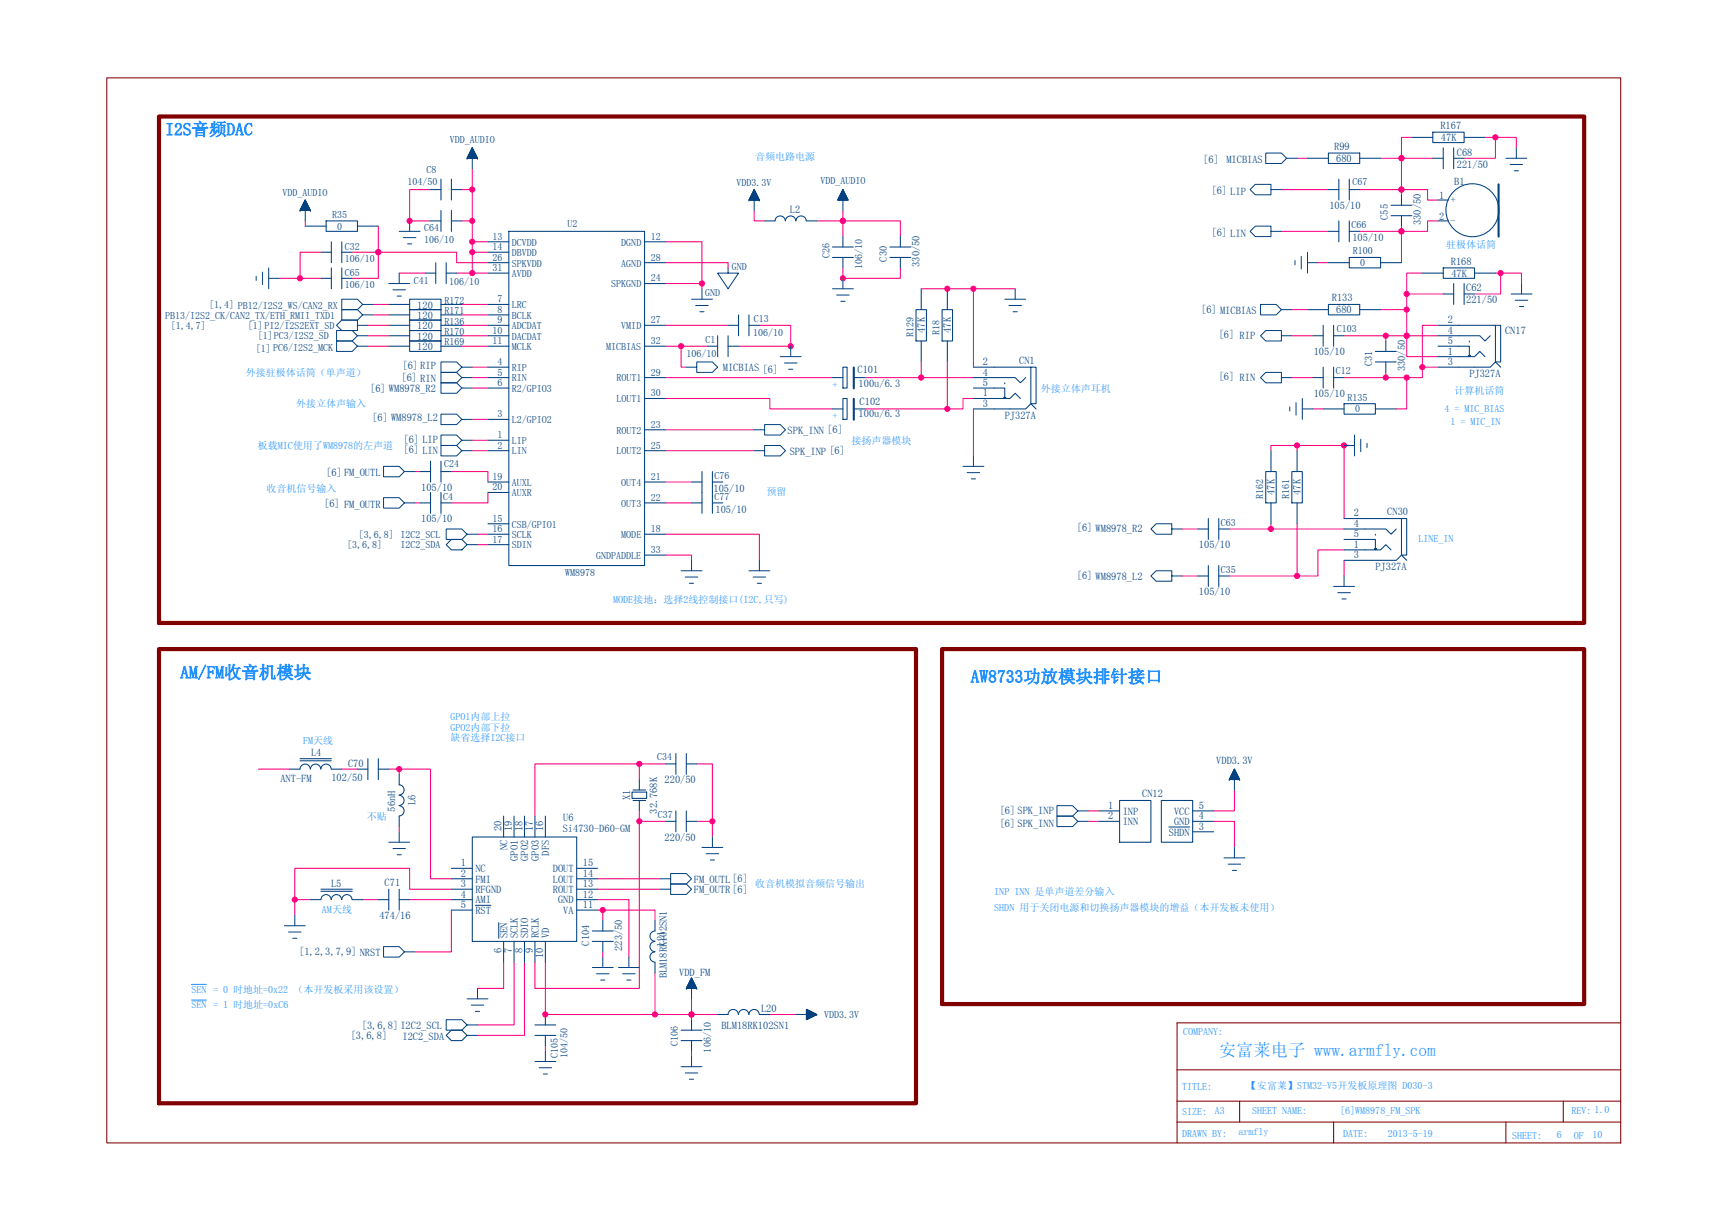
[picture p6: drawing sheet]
<svg xmlns="http://www.w3.org/2000/svg" width="420mm" height="297mm" viewBox="0 0 420 297" stroke-linecap="round" stroke-linejoin="round" font-family="sans-serif">
<path d="M46.6 239.5h3.6M46.6 243.3h3.6" fill="none" stroke="#2291ff" stroke-width=".24"/>
<g fill="none" stroke="#ff0080" stroke-width=".25">
<path d="M315.6 38.5h2.5M335.9 38.5h12.7M343.5 33.4h-2.5v12.7M361.3 33.4h2.5v5.1h-7.6M363.8 33.4h5.1v2.6M74.3 53.7v1.3M92 55v6.4M104.7 46.1h-5v7.6h5M114.9 41v5.1h-2.5M114.9 58.8h3.8M114.9 53.7v7.7M114.9 46.1v7.6h-2.5"/>
<path d="M161.9 58.8h8.9v10.2M183.5 51.2v2.5h2.5M198.7 53.7h6.4v3.9M205.1 51.2v2.5h13.9v3.9M311.8 46.1h11.4M311.8 56.3h11.4M330.8 46.1h10.2v1.3M341 46.1h6.3v2.6h2.6M341 55v8.9M341 46.1h.1M349.9 53.7h-2.6v2.6h-16.5M67.9 67.7h10.2"/>
<path d="M78.1 61.4h-5.1v6.3M85.7 61.4h6.3v6.3h-6.3M89.5 79.1h5.1M90.8 74.1h3.8M90.8 76.6h3.8M92 61.4h19.1v2.5h7.6M92 61.4h.1M97.1 66.4h6.4M112.4 74.1h6.3M112.4 76.6h6.3M112.4 79.1h6.3M114.9 61.4h3.8"/>
<path d="M114.9 61.4v5h-3.8M114.9 66.4h3.8M161.9 63.9h15.2v1.3M161.9 69h8.9v1.3M161.9 79.1h15.2M184.8 79.1h7.6v5.1h-12.7M205.1 65.2v2.5h13.9v-2.5M224.1 70.3h12.7M236.8 70.3v19M236.8 70.3h10.2M314.3 75.3h3.8M320.6 63.9h2.6"/>
<path d="M335.9 75.3h6.3M342.2 75.3v6.4M346 66.4h-3.8v5.1M349.9 79.1h-3.9v10.2h3.9M351.1 71.5h-8.9v3.8M363.8 66.4h1.3v5.1h-6.4M365.1 66.4h5.1v2.6M89.5 81.7h5.1M89.5 84.2h5.1M112.4 81.7h6.3M112.4 84.2h6.3M114.9 91.9h3.8"/>
<path d="M114.9 94.4h3.8M114.9 89.3h3.8M161.9 96.9h25.4v2.6h15.2M161.9 91.9h40.6M161.9 84.2h10.2M165.7 84.2v5.1h1.3M210.4 91.9h13.7M210.4 99.5h20.1M224.1 88.1v3.8h12.7M230.5 88.1v11.4h3.8v-2.6h2.5M236.8 99.5v11.4M314.3 81.7h5.1"/>
<path d="M314.3 91.9h5.1M319.4 99.5h2.5M327 81.7h10.2M327 91.9h10.2M337.2 90.6v1.3h5M342.2 91.9v7.6h-2.5M342.2 81.7h7.7M342.2 81.7h-5v1.3M342.2 81.7v5.1h7.7M346 89.3v2.6h-3.8M100.9 114.7h1.3M109.8 114.7h8.9v2.6"/>
<path d="M114.9 102h3.8M114.9 107.1h3.8M114.9 109.6h3.8M118.7 119.8v2.5h-8.9M161.9 109.6h21.6M161.9 104.6h21.6M161.9 117.3h6.3M315.6 108.4h-6.4v1.2M327 108.4h-11.4v1.2M327 108.4h.1M327 108.4v17.8M100.9 122.3h1.3"/>
<path d="M116.2 130h2.5M116.2 132.5h2.5M161.9 122.3h6.3M161.9 135h6.3v1.3M161.9 130h22.9v6.3M287.6 128.7h3.8M309.2 127.4v1.3h-10.1M309.2 128.7h17.8M315.6 127.4v12.7h5v-6.3h6.4M327 136.3v3.8M287.6 140.1h3.8M299.1 140.1h16.5"/>
<path d="M62.8 187.1h7.7M83.2 187.1h3.8M94.6 187.1h2.5M97.1 187.1h7.6v26.7h5.1M97.1 187.1v1.3M155.5 185.8h-25.4v12.7M155.5 185.8h6.4M155.5 185.8v3.9M155.5 199.8v40.7h-25.4v-6.4M155.5 197.3v2.5h6.4M169.5 185.8h3.8v14h-3.8M173.3 199.8v3.8"/>
<path d="M264.8 199.8h2.5M264.8 197.3h2.5M295.2 199.8h5.1v6.4M300.3 192.2v5.1h-5.1M71.7 218.9v3.8M88.2 218.9h3.8M97.1 201.1v1.3M99.7 218.9h10.1M109.8 216.3h-10.1v-5.1h-28v7.7h3.8M145.4 218.9h7.6v13.9M145.4 213.8h15.2M145.4 216.3h15.2"/>
<path d="M109.8 221.4v10.2h-8.9M122.5 234.1v6.4h-6.3M125.1 234.1v15.2h-8.9M127.6 234.1v17.8h-11.4M132.7 234.1v12.7M145.4 221.4h1.3M146.7 221.4h12.7v2.5M146.7 221.4v2.5M146.7 231.6v1.2M159.4 236.6v10.2M132.7 246.8h41.9M132.7 254.4v1.3"/>
<path d="M132.7 246.8h.1M168.2 246.8h.1M168.2 243v5.1M168.2 255.7v1.3M187.3 246.8h6.3"/>
</g>
<g fill="#ff0080" stroke="#ff0080" stroke-width=".24">
<circle cx="205.1" cy="53.7" r=".62"/>
<circle cx="170.8" cy="69" r=".62"/>
<circle cx="192.4" cy="84.2" r=".62"/>
<circle cx="114.9" cy="58.8" r=".62"/>
<circle cx="165.7" cy="84.2" r=".62"/>
<circle cx="92" cy="61.3" r=".62"/>
<circle cx="114.9" cy="53.7" r=".62"/>
<circle cx="114.9" cy="61.3" r=".62"/>
<circle cx="114.9" cy="66.4" r=".62"/>
<circle cx="73" cy="67.7" r=".62"/>
<circle cx="114.9" cy="46.1" r=".62"/>
<circle cx="99.7" cy="53.7" r=".62"/>
<circle cx="341" cy="56.3" r=".62"/>
<circle cx="236.8" cy="70.2" r=".62"/>
<circle cx="230.5" cy="70.2" r=".62"/>
<circle cx="224.1" cy="91.8" r=".62"/>
<circle cx="230.5" cy="99.5" r=".62"/>
<circle cx="341" cy="46.1" r=".62"/>
<circle cx="146.6" cy="221.4" r=".62"/>
<circle cx="168.2" cy="246.8" r=".62"/>
<circle cx="71.7" cy="218.8" r=".62"/>
<circle cx="97.1" cy="187.1" r=".62"/>
<circle cx="327" cy="108.4" r=".62"/>
<circle cx="315.6" cy="108.4" r=".62"/>
<circle cx="315.6" cy="140.1" r=".62"/>
<circle cx="309.2" cy="128.7" r=".62"/>
<circle cx="205.1" cy="67.7" r=".62"/>
<circle cx="342.2" cy="81.7" r=".62"/>
<circle cx="346" cy="89.3" r=".62"/>
<circle cx="342.2" cy="91.8" r=".62"/>
<circle cx="337.1" cy="81.7" r=".62"/>
<circle cx="337.1" cy="91.8" r=".62"/>
<circle cx="173.3" cy="199.8" r=".62"/>
<circle cx="132.7" cy="246.8" r=".62"/>
<circle cx="159.3" cy="246.8" r=".62"/>
<circle cx="155.5" cy="185.8" r=".62"/>
<circle cx="155.5" cy="199.8" r=".62"/>
<circle cx="341" cy="38.5" r=".62"/>
<circle cx="363.8" cy="33.4" r=".62"/>
<circle cx="342.2" cy="75.3" r=".62"/>
<circle cx="342.2" cy="71.5" r=".62"/>
<circle cx="365.1" cy="66.4" r=".62"/>
</g>
<g fill="none" stroke="#004080" stroke-width=".25">
<path d="M318.1 38.5h5.1M323.2 37.2h7.6v2.6h-7.6zM330.8 38.5h5.1M343.5 33.4h5.1M348.6 32.2h7.6v2.5h-7.6zM348.6 38.5h2.5M351.1 36v5M353.7 38.5h2.5M353.7 36v5M356.2 33.4h5.1M74.3 55h5M79.3 53.7h7.7v2.6h-7.7z"/>
<path d="M80.6 58.8v5.1M83.2 58.8v5.1M87 55h5M104.7 46.1h2.6M104.7 53.7h2.6M107.3 43.6v5.1M107.3 51.2v5.1M109.8 43.6v5.1M109.8 51.2v5.1M109.8 46.1h2.6M109.8 53.7h2.6M118.7 58.8h5.1"/>
<path d="M123.8 56.3h33v81.3h-33zM156.8 58.8h5.1M186 53.7h2.6M188.6 53.7a1.25 1.25 0 0 1 1.2-1.2 1.25 1.25 0 0 1 1.3 1.2M191.1 53.7a1.25 1.25 0 0 1 1.3-1.2 1.25 1.25 0 0 1 1.2 1.2M193.6 53.7a1.25 1.25 0 0 1 1.3-1.2 1.25 1.25 0 0 1 1.2 1.2M196.2 53.7h2.5M205.1 57.6v2.5M219 57.6v2.5M323.2 46.1h2.5M323.2 56.3h2.5M325.7 43.6v5.1"/>
<path d="M325.7 53.7v5.1M328.3 46.1h2.5M328.3 56.3h2.5M328.3 43.6v5.1M328.3 53.7v5.1M338.4 52.5h5.1M338.4 49.9h5.1M341 47.4v2.5M341 52.5v2.5M349.9 53.7h2.5M349.9 48.7h2.5M78.1 61.4h2.5"/>
<path d="M78.1 67.7h2.5M80.6 65.2v5.1M83.2 65.2v5.1M83.2 61.4h2.5M83.2 67.7h2.5M94.6 79.1h5.1M94.6 74.1h5.1M94.6 76.6h5.1M99.7 77.9h7.6v2.5h-7.6zM99.7 75.3h7.6v2.6h-7.6zM99.7 72.8h7.6v2.5h-7.6zM103.5 66.4h2.5"/>
<path d="M106 63.9v5.1M107.3 79.1h5.1M107.3 74.1h5.1M107.3 76.6h5.1M108.6 63.9v5.1M108.6 66.4h2.5M118.7 61.4h5.1M118.7 79.1h5.1M118.7 66.4h5.1M118.7 74.1h5.1M118.7 76.6h5.1M118.7 63.9h5.1"/>
<path d="M156.8 79.1h5.1M156.8 69h5.1M156.8 63.9h5.1M177.1 79.1h2.6M179.7 76.6v5.1M182.2 76.6v5.1M182.2 79.1h2.6M202.5 60.1h5.1M202.5 62.6h5.1M205.1 62.6v2.6M216.5 60.1h5.1M216.5 62.6h5.1"/>
<path d="M219 62.6v2.6M222.9 75.3h2.5v7.7h-2.5zM224.1 70.3v5M229.2 75.3h2.5v7.7h-2.5zM230.5 70.3v5M318.1 75.3h5.1M321.9 79.1v5.1M323.2 63.9h5.1M323.2 74.1h7.6v2.5h-7.6zM324.5 79.1v5.1M328.3 62.6h7.6v2.6h-7.6zM330.8 75.3h5.1"/>
<path d="M335.9 63.9h5.1M346 66.4h5.1M349.9 79.1h15.2v9h-1.3v-9M351.1 65.2h7.6v2.5h-7.6zM351.1 71.5h2.6M353.7 69v5.1M356.2 71.5h2.5M356.2 69v5.1M358.7 66.4h5.1M94.6 84.2h5.1M94.6 81.7h5.1M99.7 83h7.6v2.5h-7.6z"/>
<path d="M99.7 80.4h7.6v2.6h-7.6zM107.3 84.2h5.1M107.3 81.7h5.1M118.7 84.2h5.1M118.7 89.3h5.1M118.7 91.9h5.1M118.7 94.4h5.1M118.7 81.7h5.1M156.8 84.2h5.1M156.8 91.9h5.1M156.8 96.9h5.1M172.1 84.2h2.5"/>
<path d="M174.6 81.7v5.1M177.1 84.2h2.6M177.1 81.7v5.1M202.5 91.9h2.6M202.5 99.5h2.6M205.1 89.3h1v5.1h-1zM205.1 96.9h1v5.1h-1zM207.9 91.9h2.5M207.9 99.5h2.5M224.1 83v5.1M230.5 83v5.1M236.8 91.9h10.2l1.3 1.2 1.2-1.2"/>
<path d="M236.8 94.4h7.6v2.3M236.8 99.5h12.7l1.3-1.3 1.3 1.3M244.2 96.7h.5l-.3 .2zM244.4 93.1h.1M248.3 96.9l-1.3-1.2-1.3 1.2h-8.9M250.8 89.3v8.9h1.3v-8.9h-15.3M319.4 91.9h2.5M319.4 81.7h2.5M321.9 99.5h5.1M321.9 89.3v5.1M324.5 91.9h2.5M324.5 81.7h2.5"/>
<path d="M324.5 89.3v5.1M327 98.2h7.6v2.6h-7.6zM334.6 88.1h5.1M334.6 85.5h5.1M334.6 99.5h5.1M337.2 83v2.5M337.2 88.1v2.5M349.9 81.7h10.1l1.3 1.3 1.3-1.3M349.9 86.8h8.8l1.3-1.3 1.3 1.3M349.9 84.2h7.6v2.3M349.9 89.3h12.7l1.2-1.2 1.3 1.2M357.2 86.5h.5l-.2 .3z"/>
<path d="M357.5 83h.1M102.2 114.7h2.5M104.7 112.2v5.1M104.7 119.8v5.1M107.3 112.2v5.1M107.3 119.8v5.1M107.3 114.7h2.5M118.7 107.1h5.1M118.7 109.6h5.1M118.7 102h5.1M118.7 117.3h5.1M118.7 119.8h5.1"/>
<path d="M156.8 109.6h5.1M156.8 117.3h5.1M156.8 104.6h5.1M168.2 117.3h2.6M170.8 114.7v10.2M173.3 114.7v10.2M173.3 117.3h2.6M307.9 114.7h2.6v7.6h-2.6zM309.2 109.6v5.1M314.3 114.7h2.5v7.6h-2.5zM315.6 109.6v5.1M102.2 122.3h2.5"/>
<path d="M107.3 122.3h2.5M108.6 132.5l1.2-1.3h2.6l1.2 1.3-1.2 1.3h-2.6zM113.6 132.5h2.6M118.7 127.4h5.1M118.7 130h5.1M118.7 132.5h5.1M156.8 122.3h5.1M156.8 130h5.1M156.8 135h5.1M168.2 122.3h2.6M173.3 122.3h2.6M291.4 128.7h2.6"/>
<path d="M294 126.2v5M294 137.6v5.1M296.5 128.7h2.6M296.5 126.2v5M296.5 137.6v5.1M309.2 122.3v5.1M315.6 122.3v5.1M327 128.7h10.2l1.2 1.3 1.3-1.3M327 131.2h7.6v2.3M327 136.3h12.7l1.3-1.3 1.2 1.3M334.4 133.5h.5l-.3 .3zM334.6 130h.1"/>
<path d="M338.4 133.8l-1.2-1.3-1.3 1.3h-8.9M341 126.2v8.8h1.2v-8.8h-15.2M291.4 140.1h2.6M296.5 140.1h2.6M73 185.1h7.6M73 184.6h7.6M75.5 187.1a1.25 1.25 0 0 0-1.3-1.2 1.25 1.25 0 0 0-1.2 1.2h-2.5M75.5 187.1a1.25 1.25 0 0 1 1.3-1.2 1.25 1.25 0 0 1 1.2 1.2M78.1 187.1a1.25 1.25 0 0 1 1.2-1.2 1.25 1.25 0 0 1 1.3 1.2h2.6M87 187.1h2.5M89.5 184.6v5.1M92 184.6v5.1"/>
<path d="M92 187.1h2.6M97.1 190.9a1.25 1.25 0 0 1 1.2 1.3 1.25 1.25 0 0 1-1.2 1.2M97.1 193.5a1.25 1.25 0 0 1 1.2 1.2 1.25 1.25 0 0 1-1.2 1.3M97.1 196a1.25 1.25 0 0 1 1.2 1.3 1.25 1.25 0 0 1-1.2 1.2M97.1 188.4v2.5M97.1 198.5v2.6M122.5 198.5v5.1M125.1 198.5v5.1M127.6 198.5v5.1M130.1 198.5v5.1M132.7 198.5v5.1M153.8 192.7h3.5v1.5h-3.5z"/>
<path d="M154 192.2h3.1M154 194.7h3.1M155.5 189.7v2.5M155.5 194.7v2.6M161.9 199.8h2.5M161.9 185.8h2.5M164.4 183.3v5.1M164.4 197.3v5.1M167 199.8h2.5M167 185.8h2.5M167 183.3v5.1M167 197.3v5.1"/>
<path d="M267.3 197.3h5.1M267.3 199.8h5.1M272.4 194.7h7.6v10.2h-7.6zM282.5 194.7h7.7v10.2h-7.7zM290.2 197.3h5M290.2 199.8h5M78.1 216.3h7.6M78.1 216.8h7.6M83.1 218.8a1.27 1.27 0 0 0-1.3-1.2 1.27 1.27 0 0 0-1.2 1.2 1.25 1.25 0 0 0-1.3-1.2 1.25 1.25 0 0 0-1.2 1.2l-2.6 .1M83.2 218.8a1.25 1.25 0 0 1 1.2-1.2 1.25 1.25 0 0 1 1.3 1.2M85.7 218.9h2.5M92 218.9h2.6"/>
<path d="M94.6 216.3v5.1M97.1 216.3v5.1M97.1 218.9h2.6M109.8 211.2h5.1M109.8 213.8h5.1M109.8 216.3h5.1M109.8 218.9h5.1M114.9 203.6h25.4v25.4h-25.4zM140.3 211.2h5.1M140.3 213.8h5.1M140.3 216.3h5.1M140.3 218.9h5.1"/>
<path d="M290.2 202.4h5M109.8 221.4h5.1M122.5 229v5.1M125.1 229v5.1M127.6 229v5.1M130.1 229v5.1M132.7 229v5.1M140.3 221.4h5.1M144.1 229h5.1M144.1 226.5h5.1M146.7 223.9v2.6M146.7 229v2.6"/>
<path d="M159.4 223.9l-.1 2.6a1.27 1.27 0 0 0-1.2 1.3 1.27 1.27 0 0 0 1.2 1.2 1.27 1.27 0 0 0-1.2 1.3 1.27 1.27 0 0 0 1.2 1.3 1.25 1.25 0 0 0-1.2 1.2 1.25 1.25 0 0 0 1.2 1.3M159.4 234.1v2.5M108.6 251.9l1.2-1.3h2.6l1.2 1.3-1.2 1.3h-2.6zM113.6 251.9h2.6M130.1 251.9h5.1M130.1 249.3h5.1M132.7 246.8v2.5M132.7 251.9v2.5M165.7 250.6h5.1M165.7 253.2h5.1M168.2 248.1v2.5M168.2 253.2v2.5"/>
<path d="M174.6 246.8h2.5M177.1 246.8a1.25 1.25 0 0 1 1.3-1.2 1.25 1.25 0 0 1 1.2 1.2M179.7 246.8a1.25 1.25 0 0 1 1.2-1.2 1.25 1.25 0 0 1 1.3 1.2M182.2 246.8a1.25 1.25 0 0 1 1.3-1.2 1.25 1.25 0 0 1 1.2 1.2M184.8 246.8h2.5"/>
<circle cx="358.2" cy="51.1" r="6.4"/>
</g>
<path d="M364.6 44.9v12.7M207.7 89.4v5.1M207.7 97v5.1" fill="none" stroke="#004080" stroke-width=".51"/>
<g fill="none" stroke="#004080" stroke-width=".24">
<path d="M113.6 38.5h.1M113.6 38.5h2.6M113.7 38.4h2.4M113.7 38.2v.3M113.7 38.3h2.4v.2M113.8 38.2h2.2M113.8 38.5v-.4h2.2v.4M113.9 38h2M113.9 37.8v.7M113.9 37.9h2v.6M114 37.8h1.8M114 37.7v.8"/>
<path d="M114 37.7h1.7v.8M114.1 37.6h1.6M114.1 38.5v-1h1.6v1M114.2 37.4h1.4M114.2 37.2v1.3M114.2 37.3h1.4v1.2M114.3 37.2h1.2M114.3 37v1.5M114.3 37.1h1.2v1.4M114.4 37h1M114.4 36.9h.9v1.6M114.5 36.6v1.9"/>
<path d="M114.5 36.7h.7v1.8M114.6 36.6h.6M114.6 36.4v2.1M114.6 36.5h.6v2M114.7 36.4h.4M114.7 36.2v2.3M114.7 36.3h.4v2.2M114.8 36.2h.2M114.8 36v2.5M114.8 36.1l.1 2.4M114.9 36h.1M114.9 36l1.3 2.5h-2.6l1.3-2.5v5"/>
<path d="M115.3 36.8h-.8l-.1 1.7M116.2 38.5h.1M313 38.5l-1.2-1.3h-3.9v2.6h3.9l1.2-1.3h2.6M366.4 38.5h5M368.9 36v2.5M73 51.2h.1M73 51.2h2.5M73 51.1h2.5M73.1 50.9v.3M73.1 51h2.3v.2M73.1 50.9h2.3M73.2 51.2v-.4h2.1v.4"/>
<path d="M73.2 50.7h2.1M73.3 50.5v.7M73.3 50.6h1.9v.6M73.3 50.5h1.9M73.4 50.4v.8M73.4 50.4h1.7v.8M73.4 50.3h1.7M73.5 50.1v1.1M73.5 50.2h1.5v1M73.5 50.1h1.5M73.6 49.9v1.3M73.6 50h1.3v1.2"/>
<path d="M73.6 49.9h1.3M73.7 49.7v1.5M73.7 49.8h1.1v1.4M73.8 49.7h1M73.8 49.5v1.7M73.8 49.6h.9v1.6M73.8 49.5h.9M73.9 49.3v1.9M73.9 49.4h.7v1.8M73.9 49.3h.7M74 49.2h.5v2M74.1 49h.3v2.2"/>
<path d="M74.1 48.9v2.3M74.2 48.9h.1M74.2 48.8l.1 2.4M74.2 48.7v2.5M74.3 48.7h.1M74.3 48.7l1.2 2.5h-2.5l1.3-2.5v5M74.5 49.1h-.4l-.1 2.1M75.5 51.2h.1M97.1 56.3h5.1M98.1 57.8h3.1M99.2 59.3h1M99.7 53.7v2.6"/>
<path d="M182.2 48.7h.1M182.2 48.7h2.6M182.3 48.6h2.4M182.3 48.7v-.2h2.3v.2M182.4 48.4h2.2M182.4 48.7v-.4h2.1v.4M182.5 48.2h2M182.5 48.7v-.6h1.9v.6M182.6 48h1.8M182.6 48.7v-.8h1.8v.8M182.7 47.8h1.6M182.7 48.7v-1.1h1.5v1.1"/>
<path d="M182.8 47.6h1.4M182.9 47.3h1.2M183 47.1h1M183.1 46.9h.8M183.2 46.7h.6M183.3 46.5h.4M183.4 46.3h.2M183.5 46.1h.1M183.5 46.1l-1.3 2.6h2.6l-1.3-2.6v5.1M183.5 46.1v2.6M183.5 46.2l-.1 2.5M183.6 46.4v2.3"/>
<path d="M183.6 46.4h-.3v2.3M183.7 46.6v2.1M183.7 46.6h-.5v2.1M183.8 46.8v1.9M183.8 46.8h-.7v1.9M183.9 47v1.7M183.9 47.1h-.9v1.6M184 47.2v1.5M184 47.2h-1.1v1.5M184.1 47.4v1.3M184.1 47.5h-1.3v1.2M184.8 48.7h.1"/>
<path d="M203.8 48.5v.2h2.5M203.8 48.6l2.5 .1M203.9 48.5h2.3M204 48.7v-.3h2.2v.3M204 48.3h2.1M204.1 48.1v.6M204.1 48.2h2v.5M204.1 48.1h1.9M204.2 47.9v.8M204.2 48h1.8v.7M204.2 47.9h1.7M204.2 47.7v1"/>
<path d="M204.2 47.8h1.7v.9M204.3 47.6h1.5M204.4 47.5v1.2M204.4 47.6h1.4v1.1M204.4 47.5h1.3M204.5 47.3h1.2v1.4M204.6 47.1v1.6M204.6 47.1h1v1.6M204.6 47.1h.9M204.7 46.8v1.9M204.7 46.9h.8v1.8M204.7 46.8h.7"/>
<path d="M204.8 46.6v2.1M204.8 46.7h.6v2M204.8 46.6h.5M204.9 46.4v2.3M204.9 46.5h.4v2.2M204.9 46.4h.3M205 46.2v2.5M205 46.3h.2v2.4M205 46.2h.1M205.1 46.1v2.6M205.1 46.1h.1M205.1 46.1l1.2 2.6h-2.5l1.3-2.6v5.1"/>
<path d="M205.6 47.2h-1.1v1.5M309.2 46.1v1.3h-3.8l-1.3-1.3 1.3-1.2h3.8v1.2h2.6M309.2 56.3v1.3h-3.8l-1.3-1.3 1.3-1.3h3.8v1.3h2.6M367.4 40h3M368.4 41.6h1M62.3 67.2v1M63.8 66.2v3M65.4 67.7h2.5M65.4 65.2v5.1M87 79.1v1.3h-3.8l-1.3-1.3 1.3-1.2h3.8v1.2h2.5M88.2 74.1l-1.2-1.3h-3.8v2.5h3.8l1.2-1.2h2.6M88.2 76.6l-1.2-1.3h-3.8v2.6h3.8l1.2-1.3h2.6"/>
<path d="M94.6 69h5.1M95.6 70.5h3M96.6 72h1M97.1 66.4v2.6M168.2 72.8h5.1M169.3 74.3h3M170.3 75.8h1M170.8 70.3v2.5M177.1 65.2v1.2h-2.5l2.5 3.9 2.6-3.9h-2.6M202.5 70.3h5.1M203.5 71.8h3.1M204.6 73.3h1"/>
<path d="M205.1 67.7v2.6M244.4 72.8h5.1M245.5 74.3h3M246.5 75.8h1M247 70.3v2.5M311.8 75.3l-1.3-1.2h-3.8v2.5h3.8l1.3-1.3h2.5M315.1 63.4v1M316.6 62.4v3M318.1 61.4v5M318.1 63.9h2.5M367.6 71.5h5.1M368.6 73h3.1"/>
<path d="M369.7 74.6h1M370.2 69v2.5M87 81.7l-1.3-1.3h-3.8v2.6h3.8l1.3-1.3h2.5M87 84.2l-1.3-1.2h-3.8v2.5h3.8l1.3-1.3h2.5M112.4 89.3l-1.3-1.2h-3.8v2.5h3.8l1.3-1.3h2.5M112.4 91.9l-1.3-1.3h-3.8v2.5h3.8l1.3-1.2h2.5M114.9 94.4h-2.5l-1.3 1.3h-3.8v-2.6h3.8l1.3 1.3M167 89.3h2.5v-1.2h3.8l1.3 1.2-1.3 1.3h-3.8v-1.3M189.8 86.8h5.1M190.8 88.3h3.1M191.9 89.8h1M192.4 84.2v2.6"/>
<path d="M311.8 81.7v1.3h-3.9l-1.2-1.3 1.2-1.3h3.9v1.3h2.5M311.8 91.9v1.2h-3.9l-1.2-1.2 1.2-1.3h3.9v1.3h2.5M313.8 99v1M315.3 98v3M316.8 96.9v5.1M316.8 99.5h2.6M98.4 114.7l-1.3-1.2h-3.8v2.5h3.8l1.3-1.3h2.5M112.4 102l-1.3-1.2h-3.8v2.5h3.8l1.3-1.3h2.5M112.4 107.1l-1.3-1.3h-3.8v2.6h3.8l1.3-1.3h2.5M112.4 109.6l-1.3-1.2h-3.8v2.5h3.8l1.3-1.3h2.5M183.5 109.6h2.5v-1.2h3.8l1.3 1.2-1.3 1.3h-3.8v-1.3M183.5 104.6h2.5v-1.3h3.8l1.3 1.3-1.3 1.2h-3.8v-1.2"/>
<path d="M234.3 113.5h5.1M235.3 115h3M236.3 116.5h1M236.8 110.9v2.6M327 108.4h2.5M329.5 105.8v5.1M331.1 106.8v3.1M332.6 107.9v1M98.4 122.3l-1.3-1.2h-3.8v2.5h3.8l1.3-1.3h2.5M113.6 130l-1.2-1.3h-3.8v2.5h3.8l1.2-1.2h2.6M165.7 138.9h5.1M168.2 136.3v2.6"/>
<path d="M182.2 138.9h5.1M184.8 136.3v2.6M285.1 128.7v1.3h-3.8l-1.3-1.3 1.3-1.3h3.8v1.3h2.5M166.7 140.4h3.1M167.7 141.9h1.1M183.2 140.4h3.1M184.2 141.9h1.1M285.1 140.1v1.3h-3.8l-1.3-1.3 1.3-1.2h3.8v1.2h2.5M324.5 142.7h5M325.5 144.2h3M326.5 145.7h1M327 140.1v2.6"/>
<path d="M262.2 199.8l-1.2-1.3h-3.9v2.6h3.9l1.2-1.3h2.6M262.2 197.3l-1.2-1.3h-3.9v2.5h3.9l1.2-1.2h2.6M299.1 189.7h.1M299.1 189.6h2.4M299.2 189.5h2.3M299.3 189.3h2.1v.4M299.3 189.2v.5M299.3 189.2h2M299.4 189.1h1.9M299.4 189v.7M299.4 189h1.8M299.5 188.9h1.7"/>
<path d="M299.5 188.8v.9M299.5 188.8h1.6M299.6 188.7h1.5M299.6 188.6v1.1M299.6 188.6h1.4M299.7 188.5h1.3M299.7 188.4v1.3M299.7 188.4h1.2M299.8 188.3h1.1M299.8 188.1v1.6M299.8 188.2h1M299.9 188.1h.9"/>
<path d="M299.9 187.9v1.8M299.9 188h.8M300 187.9h.7M300 187.7v2M300 187.8h.6M300.1 187.7h.5v2M300.1 187.5v2.2M300.1 187.6h.4M300.2 187.5h.3M300.2 187.3v2.4M300.2 187.4h.2M300.3 187.1v2.6"/>
<path d="M300.3 187.3h.1M300.3 187.1l1.3 2.6h-2.5l1.2-2.6v5.1M300.3 187.2h.1M300.4 187.2v2.5M300.5 187.4v2.3M300.7 187.8v1.9M300.8 188v1.7M300.9 188.2v1.5M301 188.4v1.3M301.1 188.6v1.1M301.2 188.8v.9M301.3 189v.7"/>
<path d="M301.4 189.4h-2.2v.3M301.5 189.4v.3M301.6 189.7h.1M94.6 204.9h5.1M95.6 206.4h3M96.6 207.9h1M97.1 202.4v2.5M160.6 213.8h2.6v-1.3h3.8l1.2 1.3-1.2 1.3h-3.8v-1.3M160.6 216.3h2.6v-1.2h3.8l1.2 1.2-1.2 1.3h-3.8v-1.3M170.8 206.2h5.1M171.8 207.7h3M172.8 209.2h1"/>
<path d="M173.3 203.6v2.6M284.4 201.2h5M297.8 208.7h5.1M298.8 210.2h3M299.8 211.8h1M300.3 206.2v2.5M69.2 225.2h5.1M70.2 226.7h3M71.2 228.3h1M71.7 222.7v2.5M98.4 231.6l-1.3-1.3h-3.8v2.5h3.8l1.3-1.2h2.5M115.7 220.2h3.7"/>
<path d="M121.3 224.5v3.8M144.1 235.4h5.1M145.1 236.9h3.1M146.1 238.4h1.1M146.7 232.8v2.6M150.5 235.4h5M151.5 236.9h3M152.5 238.4h1M153 232.8v2.6M167.2 240v.5M167.2 240h2.1M167.3 239.8v.7"/>
<path d="M167.3 239.9h1.9M167.3 239.8h1.9M167.4 239.6v.9M167.4 239.7h1.7M167.4 239.6h1.6M167.5 239.5h1.5v1M167.6 239.2v1.3M167.6 239.3h1.3M167.6 239.2h1.3M167.7 238.9v1.6M167.7 239.1h1.1M167.7 239h1.1"/>
<path d="M167.8 238.7v1.8M167.8 238.9h.9v1.6M167.8 238.8h.8M167.9 238.5v2M167.9 238.7h.7M167.9 238.6h.6M168 238.3v2.2M168 238.5h.5M168 238.4h.4M168.1 238.1v2.4M168.1 238.3h.3M168.1 238.2h.2"/>
<path d="M168.2 237.9v2.6M168.2 238.1h.1M168.2 238h.1M168.2 237.9l1.3 2.6h-2.5l1.2-2.6v5.1M168.3 238v2.5M168.4 238.2v2.3M168.5 238.4v2.1M168.6 238.6v1.9M168.8 239v1.5M168.9 239.2v1.3M168.9 239.4h-1.4v1.1M169.1 239.6v.9"/>
<path d="M169.2 239.8v.7M113.6 243h5.1M113.6 249.3l-1.2-1.2h-3.8v2.5h3.8l1.2-1.3h2.6M114.6 244.5h3.1M115.7 246h1M116.2 240.5v2.5M130.1 258.2h5.1M131.2 259.8h3M132.7 255.7v2.5M165.7 259.5h5.1M167 240.5h.1M167 240.4h2.4"/>
<path d="M167.1 240.2v.3M167.1 240.3h2.3M167.1 240.2h2.3M167.2 240.1h2.1v.4M168.2 257v2.5M169.4 240.2v.3M169.5 240.5h.1M193.6 246.8h5.1l-2.5 1.3v-2.6l2.5 1.3h-2.5M196.2 247.9h.3M196.2 247.8h.5M196.2 247.7h.7M196.2 247.6h.9"/>
<path d="M196.2 247.4h1.4M196.2 247.3h1.6M196.2 247.1h2M196.2 247h2.2M196.2 246.9h2.4M196.2 246.7h2.3M196.2 246.6h2.1M196.2 246.5h1.9M196.2 246.4h1.7M196.2 246.3h1.5M196.2 246.2h1.3M196.2 246.1h1.1"/>
<path d="M196.2 246h.9v1.6M196.2 245.9h.7M196.2 245.8h.5M196.2 245.7h.3l-.1 2.2M196.3 245.6l-.1 2.4h.1M196.3 245.6v2.4M196.5 245.7v2.2M196.6 245.8v2M196.7 245.8v2M196.8 245.9v1.8M196.9 245.9v1.8M197.1 246v1.6"/>
<path d="M197.2 246.1v1.4M197.3 246.1v1.4h-1.1M197.5 246.2v1.2M197.6 246.2v1.2M197.6 246.3v1M197.7 246.3v.9M197.9 246.4v.8M198 246.4v.8h-1.8M198.1 246.5v.6M198.2 246.5v.6M198.3 246.6v.4M198.4 246.7v.3"/>
<path d="M198.5 246.7v.2M198.6 246.7v.1M198.7 246.8h.1M132.2 261.3h1M166.7 261h3.1M167.7 262.6h1.1"/>
</g>
<path d="M38.7 28.3h346.7v123.3h-346.7zM38.7 157.9h184.2v110.5h-184.2zM229.2 157.9h156.2v86.4h-156.2z" fill="none" stroke="#800000" stroke-width="1"/>
<path d="M26 18.9h368.3v259.1h-368.3zM394.3 248.8h-107.9v29.2M286.4 260.3h107.9M286.4 273h107.9M286.4 267.9h107.9M301.6 267.9v5.1M324.5 273v5M366.4 273v5M380.3 267.9v5.1" fill="none" stroke="#800000" stroke-width=".25"/>
<g font-size="4.2" fill="#2291ff">
<text x="40.2" y="32.9">I2S音频DAC</text>
<text x="43.9" y="165">AM/FM收音机模块</text>
<text x="236.2" y="166">AW8733功放模块排针接口</text>
<text x="296.5" y="257">安富莱电子 www.armfly.com</text>
</g>
<g font-size="2.5" fill="#004080">
<text x="350.4" y="31.4">R167</text>
<text x="350.6" y="34.3">47K</text>
<text x="292.7" y="39.7">[6]</text>
<text x="298.4" y="39.8">MICBIAS</text>
<text x="324.6" y="36.5">R99</text>
<text x="325.1" y="39.4">680</text>
<text x="354.4" y="38">C68</text>
<text x="354.4" y="40.9">221/50</text>
<text x="294.7" y="47.2">[6] LIP</text>
<text x="353.8" y="45.1">B1</text>
<text x="192.2" y="51.7">L2</text>
<text x="323.4" y="50.8">105/10</text>
<text x="337.7" y="53.5" transform="rotate(-90 337.7 53.5)">C55</text>
<text x="350.2" y="48.4">1</text>
<text x="350.2" y="53.5">2</text>
<text x="352.9" y="49.3">+</text>
<text x="294.7" y="57.4">[6] LIN</text>
<text x="329" y="58.7">105/10</text>
<text x="345.6" y="54.8" transform="rotate(-90 345.6 54.8)">330/50</text>
<text x="352.9" y="54.4">-</text>
<text x="215.7" y="63.6" transform="rotate(-90 215.7 63.6)">C30</text>
<text x="223.7" y="64.9" transform="rotate(-90 223.7 64.9)">330/50</text>
<text x="353" y="64.4">R168</text>
<text x="353.1" y="67.3">47K</text>
<text x="356.7" y="70.8">C62</text>
<text x="101.5" y="77.6">120</text>
<text x="101.5" y="75.1">120</text>
<text x="292.2" y="76.2">[6] MICBIAS</text>
<text x="324" y="73.3">R133</text>
<text x="325.1" y="76.2">680</text>
<text x="356.7" y="73.7">221/50</text>
<text x="101.5" y="80.2">120</text>
<text x="101.5" y="82.7">120</text>
<text x="225" y="81" transform="rotate(-90 225 81)">47K</text>
<text x="231.3" y="81" transform="rotate(-90 231.3 81)">47K</text>
<text x="296.5" y="82.3">[6] RIP</text>
<text x="352.2" y="78.6">2</text>
<text x="352.2" y="81.2">4</text>
<text x="352.2" y="83.7">5</text>
<text x="366.2" y="81.2">CN17</text>
<text x="97.9" y="89.7">[6] RIP</text>
<text x="101.5" y="85.2">120</text>
<text x="239.2" y="88.8">2</text>
<text x="248" y="88.6">CN1</text>
<text x="319.6" y="86.4">105/10</text>
<text x="333.9" y="89.1" transform="rotate(-90 333.9 89.1)">C31</text>
<text x="352.2" y="86.3">1</text>
<text x="352.2" y="88.8">3</text>
<text x="90.1" y="95.3">[6] WM8978_R2</text>
<text x="97.7" y="92.7">[6] RIN</text>
<text x="175.9" y="90.3">MICBIAS [6]</text>
<text x="208.6" y="90.8">C101</text>
<text x="208.9" y="94.2">100u/6.3</text>
<text x="239.2" y="91.4">4</text>
<text x="239.2" y="93.9">5</text>
<text x="296.5" y="92.5">[6] RIN</text>
<text x="341.8" y="90.3" transform="rotate(-90 341.8 90.3)">330/50</text>
<text x="357.5" y="91.7">PJ327A</text>
<text x="208.9" y="101.3">100u/6.3</text>
<text x="209.1" y="98.5">C102</text>
<text x="239.2" y="96.4">1</text>
<text x="239.2" y="99">3</text>
<text x="244.4" y="101.8">PJ327A</text>
<text x="319.6" y="96.5">105/10</text>
<text x="90.6" y="102.4">[6] WM8978_L2</text>
<text x="98.2" y="107.7">[6] LIP</text>
<text x="191.6" y="105.6">SPK_INN [6]</text>
<text x="98.2" y="110.2">[6] LIN</text>
<text x="192.1" y="110.7">SPK_INP [6]</text>
<text x="79.4" y="115.8">[6] FM_OUTL</text>
<text x="102.5" y="119.4">105/10</text>
<text x="173.6" y="119.6">105/10</text>
<text x="78.9" y="123.4">[6] FM_OUTR</text>
<text x="174.1" y="124.7">105/10</text>
<text x="310.1" y="120.4" transform="rotate(-90 310.1 120.4)">47K</text>
<text x="316.4" y="120.4" transform="rotate(-90 316.4 120.4)">47K</text>
<text x="329.3" y="125.6">2</text>
<text x="337.5" y="125.4">CN30</text>
<text x="102.5" y="127">105/10</text>
<text x="262" y="129.3">[6] WM8978_R2</text>
<text x="329.3" y="128.2">4</text>
<text x="329.3" y="130.7">5</text>
<text x="291.7" y="133.3">105/10</text>
<text x="329.3" y="133.3">1</text>
<text x="329.3" y="135.8">3</text>
<text x="262" y="141">[6] WM8978_L2</text>
<text x="334.6" y="138.6">PJ327A</text>
<text x="291.7" y="144.8">105/10</text>
<text x="75.7" y="183.9">L4</text>
<text x="295.9" y="185.8">VDD3.3V</text>
<text x="68.2" y="190.3">ANT-FM</text>
<text x="80.6" y="190">102/50</text>
<text x="84.7" y="186.6">C70</text>
<text x="161.7" y="190.5">220/50</text>
<text x="96.1" y="197.5" transform="rotate(-90 96.1 197.5)">56nH</text>
<text x="101.1" y="195.9" transform="rotate(-90 101.1 195.9)">L6</text>
<text x="153.3" y="194.7" transform="rotate(-90 153.3 194.7)">X1</text>
<text x="159.9" y="197.9" transform="rotate(-90 159.9 197.9)">32.768K</text>
<text x="269.6" y="196.8">1</text>
<text x="277.9" y="194">CN12</text>
<text x="291.7" y="196.8">5</text>
<text x="122" y="202.1" transform="rotate(-90 122 202.1)">20</text>
<text x="124.6" y="202.1" transform="rotate(-90 124.6 202.1)">19</text>
<text x="127.1" y="202.1" transform="rotate(-90 127.1 202.1)">18</text>
<text x="129.6" y="202.1" transform="rotate(-90 129.6 202.1)">17</text>
<text x="132.2" y="202.1" transform="rotate(-90 132.2 202.1)">16</text>
<text x="136.9" y="202.5">Si4730-D60-GM</text>
<text x="137" y="199.8">U6</text>
<text x="243.2" y="201.2">[6] SPK_INN</text>
<text x="243.2" y="198.1">[6] SPK_INP</text>
<text x="269.6" y="199.3">2</text>
<text x="273.1" y="198.2">INP</text>
<text x="273.1" y="200.7">INN</text>
<text x="284.4" y="203.3">SHDN</text>
<text x="285.6" y="200.7">GND</text>
<text x="285.6" y="198.2">VCC</text>
<text x="291.7" y="201.8">3</text>
<text x="291.7" y="199.3">4</text>
<text x="123.4" y="206.9" transform="rotate(-90 123.4 206.9)">NC</text>
<text x="126" y="209.4" transform="rotate(-90 126 209.4)">GPO1</text>
<text x="128.5" y="209.4" transform="rotate(-90 128.5 209.4)">GPO2</text>
<text x="131.1" y="209.4" transform="rotate(-90 131.1 209.4)">GPO3</text>
<text x="133.6" y="208.1" transform="rotate(-90 133.6 208.1)">DFS</text>
<text x="161.7" y="204.5">220/50</text>
<text x="80.5" y="215.7">L5</text>
<text x="93.6" y="215.6">C71</text>
<text x="112.2" y="210.7">1</text>
<text x="112.2" y="213.3">2</text>
<text x="112.2" y="215.8">3</text>
<text x="115.7" y="212.2">NC</text>
<text x="115.7" y="214.7">FMI</text>
<text x="134.5" y="214.7">LOUT</text>
<text x="134.5" y="212.2">DOUT</text>
<text x="141.8" y="215.8">13</text>
<text x="141.8" y="213.3">14</text>
<text x="141.8" y="210.7">15</text>
<text x="168.8" y="214.8">FM_OUTL [6]</text>
<text x="112.2" y="218.4">4</text>
<text x="112.2" y="220.9">5</text>
<text x="115.7" y="217.2">RFGND</text>
<text x="115.7" y="219.8">AMI</text>
<text x="134.5" y="217.2">ROUT</text>
<text x="135.8" y="219.8">GND</text>
<text x="141.8" y="220.9">11</text>
<text x="141.8" y="218.4">12</text>
<text x="168.8" y="217.3">FM_OUTR [6]</text>
<text x="92.3" y="223.5">474/16</text>
<text x="115.7" y="222.3">RST</text>
<text x="137" y="222.3">VA</text>
<text x="72.8" y="232.4">[1,2,3,7,9] NRST</text>
<text x="122" y="231.8" transform="rotate(-90 122 231.8)">6</text>
<text x="123.4" y="228.3" transform="rotate(-90 123.4 228.3)">SEN</text>
<text x="124.6" y="231.8" transform="rotate(-90 124.6 231.8)">7</text>
<text x="126" y="228.3" transform="rotate(-90 126 228.3)">SCLK</text>
<text x="127.1" y="231.8" transform="rotate(-90 127.1 231.8)">8</text>
<text x="128.5" y="228.3" transform="rotate(-90 128.5 228.3)">SDIO</text>
<text x="129.6" y="231.8" transform="rotate(-90 129.6 231.8)">9</text>
<text x="131.1" y="228.3" transform="rotate(-90 131.1 228.3)">RCLK</text>
<text x="132.2" y="233" transform="rotate(-90 132.2 233)">10</text>
<text x="133.6" y="228.3" transform="rotate(-90 133.6 228.3)">VD</text>
<text x="143.4" y="230" transform="rotate(-90 143.4 230)">C104</text>
<text x="151.3" y="231.3" transform="rotate(-90 151.3 231.3)">223/50</text>
<text x="161.6" y="230.1" transform="rotate(-90 161.6 230.1)">L21</text>
<text x="162.3" y="238" transform="rotate(-90 162.3 238)">BLM18RK102SN1</text>
<text x="165.2" y="237.4">VDD_FM</text>
<text x="88" y="250.2">[3,6,8] I2C2_SCL</text>
<text x="175.5" y="250.2">BLM18RK102SN1</text>
<text x="185.2" y="246.3">L20</text>
<text x="85.3" y="252.8">[3,6,8]</text>
<text x="97.9" y="252.9">I2C2_SDA</text>
</g>
<g font-size="2.4" fill="#004080">
<text x="109.4" y="34.7">VDD_AUDIO</text>
<text x="68.8" y="47.6">VDD_AUDIO</text>
<text x="99.2" y="44.9">104/50</text>
<text x="103.7" y="42.1">C8</text>
<text x="179.2" y="45.2">VDD3.3V</text>
<text x="199.6" y="44.9">VDD_AUDIO</text>
<text x="329" y="45.1">C67</text>
<text x="80.8" y="53">R35</text>
<text x="82" y="55.8">0</text>
<text x="103.2" y="56.3">C64</text>
<text x="103.2" y="59.1">106/10</text>
<text x="119.8" y="58.3">13</text>
<text x="124.6" y="59.8">DCVDD</text>
<text x="138.1" y="55.3">U2</text>
<text x="151.2" y="59.8">DGND</text>
<text x="158.3" y="58.3">12</text>
<text x="328.8" y="55.5">C66</text>
<text x="83.9" y="60.9">C32</text>
<text x="83.9" y="63.7">106/10</text>
<text x="119.8" y="60.9">14</text>
<text x="119.8" y="63.4">26</text>
<text x="119.8" y="65.9">31</text>
<text x="124.6" y="62.3">DBVDD</text>
<text x="124.6" y="64.8">SPKVDD</text>
<text x="151.2" y="64.8">AGND</text>
<text x="158.3" y="63.4">28</text>
<text x="178.1" y="65.7">GND</text>
<text x="201.8" y="62.7" transform="rotate(-90 201.8 62.7)">C26</text>
<text x="209.8" y="65.5" transform="rotate(-90 209.8 65.5)">106/10</text>
<text x="329.1" y="61.9">R100</text>
<text x="331" y="64.7">0</text>
<text x="83.9" y="67.2">C65</text>
<text x="83.9" y="70.1">106/10</text>
<text x="100.7" y="69">C41</text>
<text x="109.3" y="69.3">106/10</text>
<text x="124.6" y="67.4">AVDD</text>
<text x="148.7" y="69.9">SPKGND</text>
<text x="158.3" y="68.5">24</text>
<text x="40.2" y="77.6">PB13/I2S2_CK/CAN2_TX/ETH_RMII_TXD1</text>
<text x="50.9" y="74.9">[1,4] PB12/I2S2_WS/CAN2_RX</text>
<text x="108.1" y="76.4">R171</text>
<text x="108.1" y="73.9">R172</text>
<text x="121" y="73.6">7</text>
<text x="121" y="76.1">8</text>
<text x="124.6" y="75">LRC</text>
<text x="124.6" y="77.5">BCLK</text>
<text x="171.5" y="72">GND</text>
<text x="41.5" y="80">[1,4,7]</text>
<text x="60.3" y="80">[1]PI2/I2S2EXT_SD</text>
<text x="62.7" y="82.5">[1]PC3/I2S2_SD</text>
<text x="108.1" y="79">R136</text>
<text x="108.1" y="81.5">R170</text>
<text x="119.8" y="81.2">10</text>
<text x="119.8" y="83.7">11</text>
<text x="121" y="78.6">9</text>
<text x="124.6" y="80.1">ADCDAT</text>
<text x="124.6" y="82.6">DACDAT</text>
<text x="151.2" y="80.1">VMID</text>
<text x="158.3" y="78.6">27</text>
<text x="158.3" y="83.7">32</text>
<text x="171.7" y="83.5">C1</text>
<text x="183.3" y="81.7">106/10</text>
<text x="183.4" y="78.4">C13</text>
<text x="222.2" y="82" transform="rotate(-90 222.2 82)">R129</text>
<text x="228.6" y="81.4" transform="rotate(-90 228.6 81.4)">R18</text>
<text x="325.2" y="80.7">C103</text>
<text x="62.2" y="85.6">[1] PC6/I2S2_MCK</text>
<text x="108.1" y="84">R169</text>
<text x="121" y="88.8">4</text>
<text x="124.6" y="85.2">MCLK</text>
<text x="147.5" y="85.2">MICBIAS</text>
<text x="167" y="86.8">106/10</text>
<text x="121" y="91.4">5</text>
<text x="121" y="93.9">6</text>
<text x="124.6" y="90.2">RIP</text>
<text x="124.6" y="92.8">RIN</text>
<text x="124.6" y="95.3">R2/GPIO3</text>
<text x="150" y="92.8">ROUT1</text>
<text x="158.3" y="91.4">29</text>
<text x="325" y="91.1">C12</text>
<text x="121" y="101.5">3</text>
<text x="150" y="97.9">LOUT1</text>
<text x="158.3" y="96.4">30</text>
<text x="327.9" y="97.5">R135</text>
<text x="329.7" y="100.3">0</text>
<text x="121" y="106.6">1</text>
<text x="124.6" y="102.9">L2/GPIO2</text>
<text x="150" y="105.5">ROUT2</text>
<text x="158.3" y="104.1">23</text>
<text x="108" y="113.7">C24</text>
<text x="121" y="109.1">2</text>
<text x="124.6" y="108">LIP</text>
<text x="124.6" y="110.6">LIN</text>
<text x="150" y="110.6">LOUT2</text>
<text x="158.3" y="109.1">25</text>
<text x="119.8" y="116.8">19</text>
<text x="119.8" y="119.3">20</text>
<text x="124.6" y="118.2">AUXL</text>
<text x="151.2" y="118.2">OUT4</text>
<text x="158.3" y="116.8">21</text>
<text x="173.8" y="116.5">C76</text>
<text x="107.8" y="121.6">C4</text>
<text x="124.6" y="120.7">AUXR</text>
<text x="151.2" y="123.3">OUT3</text>
<text x="158.3" y="121.8">22</text>
<text x="173.8" y="121.6">C77</text>
<text x="307.3" y="121.4" transform="rotate(-90 307.3 121.4)">R162</text>
<text x="313.7" y="121.4" transform="rotate(-90 313.7 121.4)">R161</text>
<text x="87.3" y="130.8">[3,6,8] I2C2_SCL</text>
<text x="119.8" y="126.9">15</text>
<text x="119.8" y="129.5">16</text>
<text x="119.8" y="132">17</text>
<text x="124.6" y="128.3">CSB/GPIO1</text>
<text x="124.6" y="130.9">SCLK</text>
<text x="151.2" y="130.9">MODE</text>
<text x="158.3" y="129.5">18</text>
<text x="297" y="127.9">C63</text>
<text x="84.5" y="133.3">[3,6,8]</text>
<text x="97.5" y="133.3">I2C2_SDA</text>
<text x="124.6" y="133.4">SDIN</text>
<text x="145" y="136">GNDPADDLE</text>
<text x="158.3" y="134.5">33</text>
<text x="137.5" y="140.1">WM8978</text>
<text x="297" y="139.4">C35</text>
<text x="159.9" y="184.9">C34</text>
<text x="160.1" y="198.9">C37</text>
<text x="200.5" y="247.6">VDD3.3V</text>
<text x="135.7" y="257.5" transform="rotate(-90 135.7 257.5)">C105</text>
<text x="138.1" y="257.5" transform="rotate(-90 138.1 257.5)">104/50</text>
<text x="164.9" y="254.5" transform="rotate(-90 164.9 254.5)">C106</text>
<text x="173" y="256.1" transform="rotate(-90 173 256.1)">106/10</text>
</g>
<g font-size="2.4" fill="#2291ff">
<text x="183.7" y="39">音频电路电源</text>
<text x="351.8" y="60.3">驻极体话筒</text>
<text x="59.8" y="91.4">外接驻极体话筒（单声道）</text>
<text x="202.5" y="94.4">+</text>
<text x="253.2" y="95.4">外接立体声耳机</text>
<text x="353.9" y="95.9">计算机话筒</text>
<text x="72.1" y="99">外接立体声输入</text>
<text x="351.4" y="100.2">4 = MIC_BIAS</text>
<text x="202.5" y="102">+</text>
<text x="352.9" y="103.3">1 = MIC_IN</text>
<text x="62.7" y="109.1">板载MIC使用了WM8978的左声道</text>
<text x="207.1" y="108.1">接扬声器模块</text>
<text x="64.9" y="119.8">收音机信号输入</text>
<text x="186.5" y="120.3">预留</text>
<text x="345.1" y="131.7">LINE_IN</text>
<text x="149.2" y="146.7">MODE接地：选择2线控制接口(I2C,只写)</text>
<text x="109.6" y="175.2">GPO1内部上拉</text>
<text x="109.6" y="177.7">GPO2内部下拉</text>
<text x="73.8" y="181">FM天线</text>
<text x="109.6" y="180.3">缺省选择I2C接口</text>
<text x="89.2" y="199.6">不贴</text>
<text x="183.7" y="215.8">收音机模拟音频信号输出</text>
<text x="241.9" y="217.8">INP INN 是单声道差分输入</text>
<text x="241.9" y="221.7">SHDN 用于关闭电源和切换扬声器模块的增益（本开发板未使用）</text>
<text x="78.3" y="222.2">AM天线</text>
<text x="46.6" y="245.3">SEN = 1 时地址=0xC6</text>
<text x="46.6" y="241.5">SEN = 0 时地址=0x22 （本开发板采用该设置）</text>
<text x="287.9" y="251.9">COMPANY:</text>
<text x="287.6" y="265.1">TITLE:</text>
<text x="303.4" y="265">【安富莱】STM32-V5开发板原理图 D030-3</text>
<text x="287.6" y="271.2">SIZE:</text>
<text x="295.6" y="271.1">A3</text>
<text x="304.6" y="270.9">SHEET NAME:</text>
<text x="326.1" y="271.1">[6]WM8978_FM_SPK</text>
<text x="382.4" y="270.9">REV: 1.0</text>
<text x="287.6" y="276.5">DRAWN BY:</text>
<text x="301.3" y="276.2">armfly</text>
<text x="326.7" y="276.5">DATE:</text>
<text x="337.7" y="276.7">2013-5-19</text>
<text x="367.9" y="277">SHEET:</text>
<text x="378.7" y="276.9">6</text>
<text x="382.9" y="277">OF</text>
<text x="387.4" y="276.9">10</text>
</g>
</svg>
